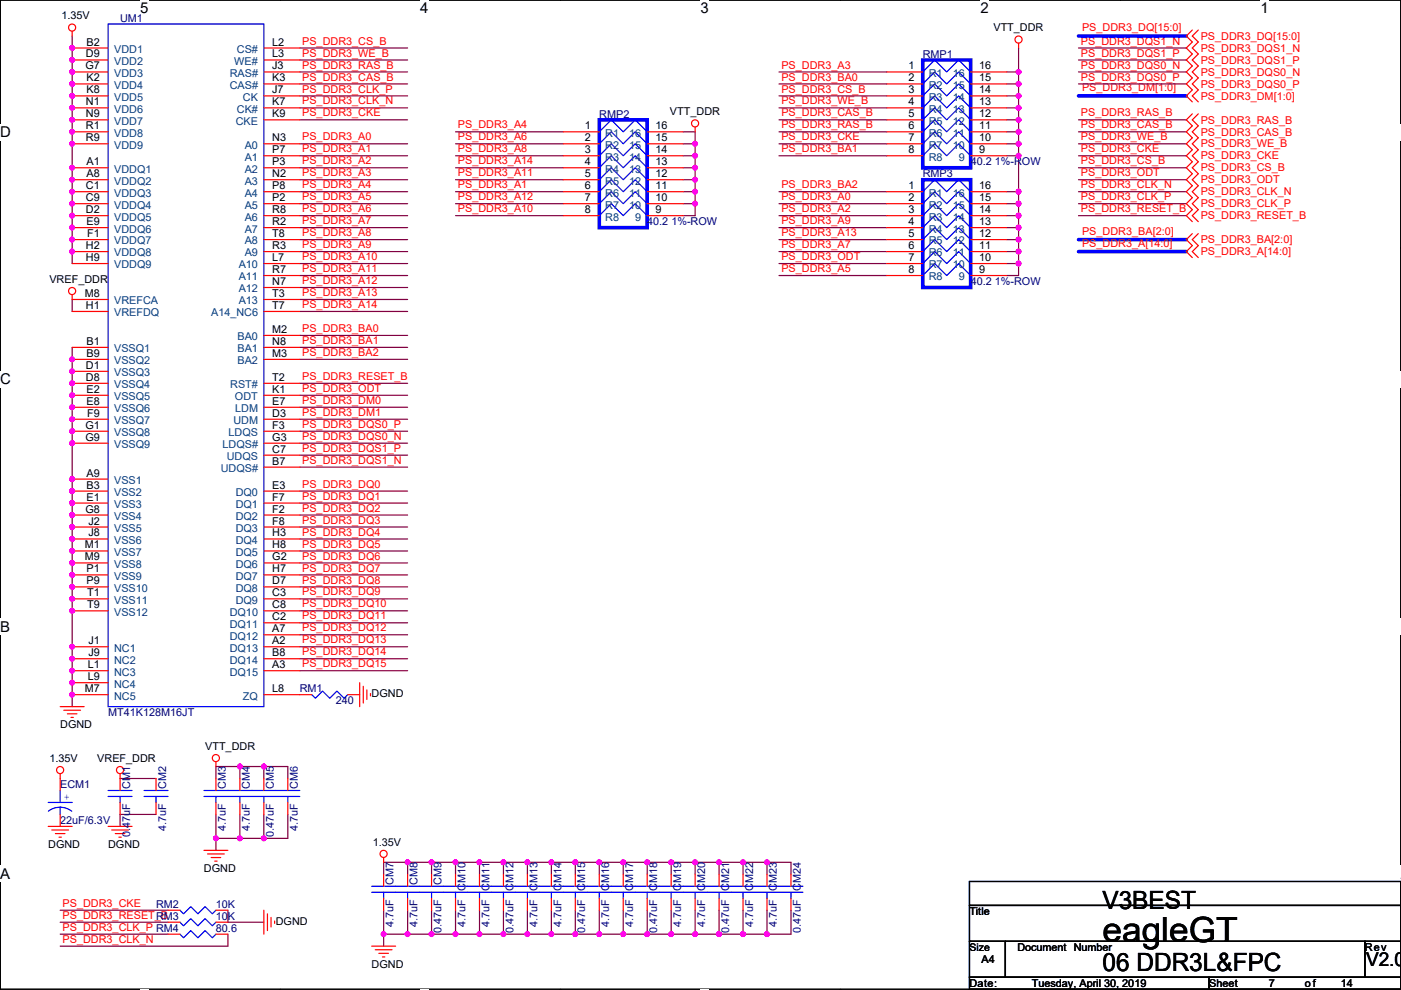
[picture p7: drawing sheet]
<svg xmlns="http://www.w3.org/2000/svg" width="297mm" height="210mm" viewBox="0 0 297 210" stroke-linecap="round" stroke-linejoin="round" font-family="sans-serif">
<path d="M.1 0h296.9v209.8h-296.9z" fill="none" stroke="#000" stroke-width=".25"/>
<g fill="#fff">
<path d="M29.7 0h1.8v3.5h-1.8z"/>
<path d="M29.7 209.8l1.8 .1z"/>
</g>
<path d="M59.4 0h.1M59.4 209.8h.1" fill="none" stroke="#000" stroke-width=".25"/>
<g fill="#fff">
<path d="M89.1 0h1.8v3.5h-1.8z"/>
<path d="M89.1 209.8l1.8 .1z"/>
</g>
<path d="M118.8 0h.1M118.8 209.8h.1" fill="none" stroke="#000" stroke-width=".25"/>
<g fill="#fff">
<path d="M148.5 0h1.8v3.5h-1.8z"/>
<path d="M148.5 209.8l1.8 .1z"/>
</g>
<path d="M178.2 0h.1M178.2 209.8h.1" fill="none" stroke="#000" stroke-width=".25"/>
<g fill="#fff">
<path d="M207.9 0h1.7v3.5h-1.7z"/>
<path d="M207.9 209.8l1.7 .1z"/>
</g>
<path d="M237.6 0h.1M237.6 209.8h.1" fill="none" stroke="#000" stroke-width=".25"/>
<g fill="#fff">
<path d="M267.3 0h1.7v3.5h-1.7z"/>
<path d="M267.3 209.8l1.7 .1z"/>
<path d="M.1 26.2h2.2v3.6h-2.2z"/>
<path d="M297 26.2v3.6z"/>
<path d="M.1 78.7h2.2v3.5h-2.2z"/>
<path d="M297 78.7v3.5z"/>
</g>
<path d="M.1 52.5h.1M297 52.5h.1" fill="none" stroke="#000" stroke-width=".25"/>
<g fill="#fff">
<path d="M.1 131.1h2.1v3.6h-2.1z"/>
<path d="M297 131.1v3.6z"/>
</g>
<path d="M.1 104.9h.1M297 104.9h.1" fill="none" stroke="#000" stroke-width=".25"/>
<g fill="#fff">
<path d="M0 183.6h2.2v3.5h-2.2z"/>
<path d="M297 183.6v3.5z"/>
</g>
<path d="M.1 157.4h.1M297 157.4h.1M205.5 199.7h7.7v7.6h-7.7zM205.5 187h91.5v5h-91.5zM205.5 192h91.5v7.7h-91.5zM213.2 199.7h76.2v7.6h-76.2zM289.4 199.7h7.6v7.6h-7.6zM205.5 207.3h50.8v2.5h-50.8zM256.3 207.3h40.7v2.5h-40.7z" fill="none" stroke="#000" stroke-width=".25"/>
<g fill="none" stroke="#800040" stroke-width=".25">
<path d="M15.3 7.6v48.3M63.6 12.7h22.8M63.6 15.3h22.8M63.6 17.8h22.8M63.6 10.2h22.8M165.2 17.8h22.8M165.2 15.3h22.8M213.4 15.3h2.6M213.4 17.8h2.6M216 15.3v2.5M216 17.8v2.5M216 10.2v5.1"/>
<path d="M228.7 10.2h22.8M228.7 12.7h22.8M228.7 17.8h22.8M228.7 15.3h22.8M63.6 30.5h22.8M63.6 33h22.8M63.6 35.6h22.8M63.6 38.1h22.8M63.6 22.9h22.8M63.6 20.3h22.8M63.6 25.4h22.8M96.6 30.5h22.8"/>
<path d="M96.6 33h22.8M96.6 35.6h22.8M96.6 38.1h22.8M96.6 28h22.8M144.8 28h2.6v2.5M144.8 30.5h2.6M144.8 33h2.6M144.8 35.6h2.6M144.8 38.1h2.6M147.4 30.5v2.5M147.4 33v2.6M147.4 35.6v2.5"/>
<path d="M147.4 38.1v2.6M165.2 33h22.8M165.2 30.5h22.8M165.2 28h22.8M165.2 25.4h22.8M165.2 22.9h22.8M165.2 20.3h22.8M213.4 20.3h2.6M213.4 22.9h2.6M213.4 25.4h2.6M213.4 28h2.6M213.4 30.5h2.6"/>
<path d="M213.4 33h2.6M216 20.3v2.6M216 22.9v2.5M216 25.4v2.6M216 28v2.5M216 30.5v2.5M216 33v7.7M228.7 25.4h22.8M228.7 28h22.8M228.7 30.5h22.8M228.7 33h22.8M228.7 35.6h22.8"/>
<path d="M228.7 38.1h22.8M63.6 53.4h22.8M63.6 55.9h22.8M63.6 58.4h22.8M63.6 40.7h22.8M63.6 43.2h22.8M63.6 45.7h22.8M63.6 48.3h22.8M63.6 50.8h22.8M96.6 40.7h22.8M96.6 43.2h22.8M96.6 45.7h22.8"/>
<path d="M144.8 40.7h2.6M144.8 43.2h2.6M147.4 40.7v2.5M147.4 43.2v2.5h-2.6M165.2 40.7h22.8M165.2 43.2h22.8M165.2 45.7h22.8M165.2 53.4h22.8M165.2 48.3h22.8M165.2 50.8h22.8M165.2 55.9h22.8M165.2 58.4h22.8"/>
<path d="M213.4 40.7h2.6M213.4 43.2h2.6M213.4 45.7h2.6M213.4 48.3h2.6M213.4 50.8h2.6M213.4 53.4h2.6M213.4 55.9h2.6M216 40.7v2.5M216 43.2v2.5M216 45.7v2.6M216 48.3v2.5M216 50.8v2.6"/>
<path d="M216 53.4v2.5M216 55.9v2.5h-2.6M228.7 40.7h22.8M228.7 43.2h22.8M228.7 45.7h22.8M15.3 73.7v76.2M15.3 63.5v2.6M63.6 61h22.8M63.6 63.5h22.8M63.6 66.1h22.8M63.6 73.7h22.8M63.6 76.2h22.8"/>
<path d="M63.6 71.1h22.8M63.6 91.5h22.8M63.6 94h22.8M63.6 83.8h22.8M63.6 86.4h22.8M63.6 88.9h22.8M63.6 96.5h22.8M63.6 99.1h22.8M63.6 81.3h22.8M63.6 104.2h22.8M63.6 106.7h22.8M63.6 109.2h22.8"/>
<path d="M63.6 111.8h22.8M63.6 114.3h22.8M63.6 116.9h22.8M63.6 119.4h22.8M63.6 129.6h22.8M63.6 132.1h22.8M63.6 134.6h22.8M63.6 121.9h22.8M63.6 137.2h22.8M63.6 139.7h22.8M63.6 124.5h22.8M63.6 127h22.8"/>
<path d="M63.6 142.3h22.8M25.5 165.1h7.6M33.1 172.7h-7.6v2.6M45.8 177.8h5.1M45.8 177.8v2.6M45.8 172.7v5.1M50.9 162.6h5M50.9 162.6h-5.1v2.5M50.9 177.8h5M50.9 162.6v2.5M50.9 172.7v5.1M55.9 162.6h5.1v2.5"/>
<path d="M55.9 162.6v2.5M55.9 172.7v5.1M61 172.7v5.1h-5.1M12.8 193.1h22.8M12.8 195.6h22.8M12.8 198.1h22.8M48.3 193.1v2.5h7.6M48.3 198.1v2.6h-35.5M81.3 198.1v2.6M81.3 193.1v5M81.3 198.1h5.1M86.4 182.9v2.5"/>
<path d="M86.4 193.1v5M86.4 182.9h-5.1v2.5M86.4 182.9h5.1M86.4 198.1h5.1M91.5 182.9h5.1M91.5 198.1h5.1M91.5 182.9v2.5M91.5 193.1v5M96.6 182.9h5.1M96.6 198.1h5.1M96.6 193.1v5M96.6 182.9v2.5"/>
<path d="M101.7 182.9h5M101.7 198.1h5M101.7 182.9v2.5M101.7 193.1v5M106.7 182.9h5.1M106.7 198.1h5.1M106.7 182.9v2.5M106.7 193.1v5M111.8 182.9h5.1M111.8 198.1h5.1M111.8 182.9v2.5M111.8 193.1v5"/>
<path d="M116.9 182.9h5.1M116.9 198.1h5.1M116.9 182.9v2.5M116.9 193.1v5M122 198.1h5.1M122 182.9v2.5M122 193.1v5M122 182.9h5.1M127.1 198.1h5M127.1 193.1v5M127.1 182.9h5M127.1 182.9v2.5"/>
<path d="M132.1 182.9h5.1M132.1 198.1h5.1M132.1 182.9v2.5M132.1 193.1v5M137.2 182.9h5.1M137.2 198.1h5.1M137.2 182.9v2.5M137.2 193.1v5M142.3 182.9h5.1M142.3 198.1h5.1M142.3 182.9v2.5M142.3 193.1v5"/>
<path d="M147.4 182.9h5.1M147.4 198.1h5.1M147.4 182.9v2.5M147.4 193.1v5M152.5 182.9v2.5M152.5 193.1v5M152.5 182.9h5M152.5 198.1h5M157.5 182.9h5.1M157.5 198.1h5.1M157.5 182.9v2.5M157.5 193.1v5"/>
<path d="M162.6 182.9h5.1v2.5M162.6 182.9v2.5M162.6 193.1v5M167.7 193.1v5h-5.1"/>
</g>
<g fill="#f0f" stroke="#f0f" stroke-width=".25">
<circle cx="15.3" cy="144.8" r=".5"/>
<circle cx="15.3" cy="142.2" r=".5"/>
<circle cx="15.3" cy="109.2" r=".5"/>
<circle cx="15.3" cy="119.4" r=".5"/>
<circle cx="15.3" cy="91.4" r=".5"/>
<circle cx="15.3" cy="88.9" r=".5"/>
<circle cx="15.3" cy="78.7" r=".5"/>
<circle cx="15.3" cy="76.2" r=".5"/>
<circle cx="15.3" cy="116.8" r=".5"/>
<circle cx="15.3" cy="81.3" r=".5"/>
<circle cx="15.3" cy="127" r=".5"/>
<circle cx="15.3" cy="139.7" r=".5"/>
<circle cx="15.3" cy="147.3" r=".5"/>
<circle cx="15.3" cy="101.6" r=".5"/>
<circle cx="15.3" cy="114.3" r=".5"/>
<circle cx="15.3" cy="111.8" r=".5"/>
<circle cx="15.3" cy="137.2" r=".5"/>
<circle cx="15.3" cy="129.5" r=".5"/>
<circle cx="15.3" cy="94" r=".5"/>
<circle cx="15.3" cy="106.7" r=".5"/>
<circle cx="15.3" cy="104.1" r=".5"/>
<circle cx="15.3" cy="124.5" r=".5"/>
<circle cx="15.3" cy="121.9" r=".5"/>
<circle cx="15.3" cy="86.4" r=".5"/>
<circle cx="15.3" cy="83.8" r=".5"/>
<circle cx="15.3" cy="10.2" r=".5"/>
<circle cx="15.3" cy="20.3" r=".5"/>
<circle cx="15.3" cy="43.2" r=".5"/>
<circle cx="15.3" cy="40.6" r=".5"/>
<circle cx="15.3" cy="48.3" r=".5"/>
<circle cx="15.3" cy="45.7" r=".5"/>
<circle cx="15.3" cy="17.8" r=".5"/>
<circle cx="15.3" cy="35.6" r=".5"/>
<circle cx="15.3" cy="30.5" r=".5"/>
<circle cx="15.3" cy="27.9" r=".5"/>
<circle cx="15.3" cy="25.4" r=".5"/>
<circle cx="15.3" cy="12.7" r=".5"/>
<circle cx="15.3" cy="38.1" r=".5"/>
<circle cx="15.3" cy="22.9" r=".5"/>
<circle cx="15.3" cy="15.2" r=".5"/>
<circle cx="86.4" cy="182.9" r=".5"/>
<circle cx="91.5" cy="182.9" r=".5"/>
<circle cx="91.5" cy="198.1" r=".5"/>
<circle cx="86.4" cy="198.1" r=".5"/>
<circle cx="81.3" cy="198.1" r=".5"/>
<circle cx="101.6" cy="182.9" r=".5"/>
<circle cx="106.7" cy="182.9" r=".5"/>
<circle cx="101.6" cy="198.1" r=".5"/>
<circle cx="96.6" cy="182.9" r=".5"/>
<circle cx="96.6" cy="198.1" r=".5"/>
<circle cx="116.9" cy="182.9" r=".5"/>
<circle cx="122" cy="182.9" r=".5"/>
<circle cx="116.9" cy="198.1" r=".5"/>
<circle cx="132.1" cy="182.9" r=".5"/>
<circle cx="137.2" cy="182.9" r=".5"/>
<circle cx="127" cy="182.9" r=".5"/>
<circle cx="137.2" cy="198.1" r=".5"/>
<circle cx="132.1" cy="198.1" r=".5"/>
<circle cx="142.3" cy="182.9" r=".5"/>
<circle cx="152.4" cy="182.9" r=".5"/>
<circle cx="147.4" cy="182.9" r=".5"/>
<circle cx="152.4" cy="198.1" r=".5"/>
<circle cx="147.4" cy="198.1" r=".5"/>
<circle cx="142.3" cy="198.1" r=".5"/>
<circle cx="162.6" cy="182.9" r=".5"/>
<circle cx="157.5" cy="182.9" r=".5"/>
<circle cx="162.6" cy="198.1" r=".5"/>
<circle cx="157.5" cy="198.1" r=".5"/>
<circle cx="111.8" cy="182.9" r=".5"/>
<circle cx="111.8" cy="198.1" r=".5"/>
<circle cx="106.7" cy="198.1" r=".5"/>
<circle cx="127" cy="198.1" r=".5"/>
<circle cx="122" cy="198.1" r=".5"/>
<circle cx="15.3" cy="53.3" r=".5"/>
<circle cx="15.3" cy="50.8" r=".5"/>
<circle cx="55.9" cy="177.8" r=".5"/>
<circle cx="50.8" cy="162.6" r=".5"/>
<circle cx="50.8" cy="177.8" r=".5"/>
<circle cx="45.8" cy="177.8" r=".5"/>
<circle cx="55.9" cy="162.6" r=".5"/>
<circle cx="147.4" cy="43.2" r=".5"/>
<circle cx="147.4" cy="40.6" r=".5"/>
<circle cx="215.9" cy="17.8" r=".5"/>
<circle cx="215.9" cy="15.2" r=".5"/>
<circle cx="215.9" cy="20.3" r=".5"/>
<circle cx="215.9" cy="27.9" r=".5"/>
<circle cx="215.9" cy="25.4" r=".5"/>
<circle cx="215.9" cy="30.5" r=".5"/>
<circle cx="215.9" cy="40.6" r=".5"/>
<circle cx="215.9" cy="33" r=".5"/>
<circle cx="215.9" cy="45.7" r=".5"/>
<circle cx="215.9" cy="43.2" r=".5"/>
<circle cx="215.9" cy="48.3" r=".5"/>
<circle cx="215.9" cy="53.3" r=".5"/>
<circle cx="215.9" cy="50.8" r=".5"/>
<circle cx="147.4" cy="30.5" r=".5"/>
<circle cx="147.4" cy="33" r=".5"/>
<circle cx="147.4" cy="35.6" r=".5"/>
<circle cx="147.4" cy="38.1" r=".5"/>
<circle cx="215.9" cy="22.9" r=".5"/>
<circle cx="215.9" cy="55.9" r=".5"/>
</g>
<path d="M195.6 12.7h10.2v22.9h-10.2zM228.7 7.6h22.8M127.1 25.4h10.1v22.9h-10.1zM195.6 38.1h10.2v22.9h-10.2zM228.7 20.3h22.8M228.7 50.8h22.8M228.7 53.4h22.8" fill="none" stroke="#00f" stroke-width=".76"/>
<g fill="none" stroke="#f00" stroke-width=".25">
<path d="M15.3 6.6v1M15.3 10.2h7.6M15.3 12.7h7.6M15.3 15.3h7.6M15.3 17.8h7.6M55.9 17.8h7.7M55.9 15.3h7.7M55.9 10.2h7.7M55.9 12.7h7.7M188 15.3h7.6M188 17.8h7.6M205.8 17.8h7.6"/>
<path d="M205.8 15.3h7.6M216 9.2v1M252.8 6.4l-1.3 1.2 1.3 1.3-1.3 1.3 1.3 1.3-1.3 1.2 1.3 1.3-1.3 1.3 1.3 1.2-1.3 1.3 1.3 1.3-1.3 1.2 1.3 1.3M254.1 6.4l-1.3 1.2 1.3 1.3-1.3 1.3 1.3 1.3-1.3 1.2 1.3 1.3-1.3 1.3 1.3 1.2-1.3 1.3 1.3 1.3-1.3 1.2 1.3 1.3M15.3 20.3h7.6M15.3 35.6h7.6M15.3 38.1h7.6M15.3 22.9h7.6M15.3 25.4h7.6M15.3 28h7.6M15.3 30.5h7.6M55.9 30.5h7.7"/>
<path d="M55.9 33h7.7M55.9 35.6h7.7M55.9 38.1h7.7M55.9 22.9h7.7M55.9 20.3h7.7M55.9 25.4h7.7M119.4 38.1h7.7M119.4 28h7.7M119.4 30.5h7.7M119.4 33h7.7M119.4 35.6h7.7M137.2 38.1h7.6"/>
<path d="M137.2 35.6h7.6M137.2 33h7.6M137.2 30.5h7.6M137.2 28h7.6M147.4 26.9v1.1M188 33h7.6M188 30.5h7.6M188 28h7.6M188 25.4h7.6M188 20.3h7.6M188 22.9h7.6M205.8 33h7.6"/>
<path d="M205.8 30.5h7.6M205.8 28h7.6M205.8 25.4h7.6M205.8 22.9h7.6M205.8 20.3h7.6M252.8 24.2l-1.3 1.2 1.3 1.3-1.3 1.3 1.3 1.2-1.3 1.3 1.3 1.3-1.3 1.2 1.3 1.3-1.3 1.3 1.3 1.3-1.3 1.2 1.3 1.3-1.3 1.3 1.3 1.2-1.3 1.3 1.3 1.3-1.3 1.2 1.3 1.3M254.1 24.2l-1.3 1.2 1.3 1.3-1.3 1.3 1.3 1.2-1.3 1.3 1.3 1.3-1.3 1.2 1.3 1.3-1.3 1.3 1.3 1.3-1.3 1.2 1.3 1.3-1.3 1.3 1.3 1.2-1.3 1.3 1.3 1.3-1.3 1.2 1.3 1.3M15.3 53.4h7.6M15.3 50.8h7.6M15.3 48.3h7.6M15.3 45.7h7.6M15.3 43.2h7.6"/>
<path d="M15.3 40.7h7.6M15.3 55.9h7.6M55.9 40.7h7.7M55.9 43.2h7.7M55.9 45.7h7.7M55.9 48.3h7.7M55.9 50.8h7.7M55.9 53.4h7.7M55.9 55.9h7.7M55.9 58.4h7.7M119.4 45.7h7.7M119.4 43.2h7.7"/>
<path d="M119.4 40.7h7.7M137.2 45.7h7.6M137.2 43.2h7.6M137.2 40.7h7.6M188 58.4h7.6M188 55.9h7.6M188 53.4h7.6M188 50.8h7.6M188 40.7h7.6M188 43.2h7.6M188 45.7h7.6M188 48.3h7.6"/>
<path d="M205.8 58.4h7.6M205.8 55.9h7.6M205.8 53.4h7.6M205.8 50.8h7.6M205.8 48.3h7.6M205.8 45.7h7.6M205.8 43.2h7.6M205.8 40.7h7.6M252.8 49.6l-1.3 1.2 1.3 1.3-1.3 1.3 1.3 1.2M254.1 49.6l-1.3 1.2 1.3 1.3-1.3 1.3 1.3 1.2M15.3 62.5v1h7.6M15.3 76.2h7.6"/>
<path d="M15.3 78.8h7.6M15.3 73.7h7.6M15.3 66.1h7.6M55.9 61h7.7M55.9 76.2h7.7M55.9 71.1h7.7M55.9 73.7h7.7M55.9 63.5h7.7M55.9 66.1h7.7M15.3 81.3h7.6M15.3 83.8h7.6M15.3 86.4h7.6"/>
<path d="M15.3 88.9h7.6M15.3 91.5h7.6M15.3 94h7.6M55.9 86.4h7.7M55.9 96.5h7.7M55.9 88.9h7.7M55.9 99.1h7.7M55.9 83.8h7.7M55.9 94h7.7M55.9 91.5h7.7M55.9 81.3h7.7M15.3 111.8h7.6"/>
<path d="M15.3 109.2h7.6M15.3 106.7h7.6M15.3 104.2h7.6M15.3 101.6h7.6M15.3 114.3h7.6M15.3 116.9h7.6M15.3 119.4h7.6M55.9 104.2h7.7M55.9 106.7h7.7M55.9 109.2h7.7M55.9 111.8h7.7M55.9 114.3h7.7"/>
<path d="M55.9 116.9h7.7M55.9 119.4h7.7M15.3 121.9h7.6M15.3 124.5h7.6M15.3 127h7.6M15.3 129.6h7.6M15.3 137.2h7.6M15.3 139.7h7.6M55.9 121.9h7.7M55.9 124.5h7.7M55.9 127h7.7M55.9 129.6h7.7"/>
<path d="M55.9 132.1h7.7M55.9 134.6h7.7M55.9 137.2h7.7M55.9 139.7h7.7M12.8 149.9h5M13.5 150.6h3.6M14.3 151.4h2M15 152.2h.6M15.3 142.3h7.6M15.3 144.8h7.6M15.3 147.3h7.6M55.9 147.3h10.2"/>
<path d="M55.9 142.3h7.7M73.7 147.3h2.6M76.3 144.8v5.1M77 145.6v3.5M77.8 146.3v2.1M78.5 147.1v.5M10.2 175.3h5.1M11 176h3.5M11.7 176.8h2.1M12.5 177.6h.5M12.8 164.1v3.6M12.8 172.7v2.6"/>
<path d="M22.9 175.3h5.1M23.7 176h3.5M24.4 176.8h2.1M25.2 177.6h.5M25.5 164.1v3.6M25.5 170.2v2.5M33.1 165.1v2.6M33.1 170.2v2.5M45.8 161.6v1M45.8 165.1v2.6M45.8 170.2v2.5M50.9 165.1v2.6"/>
<path d="M50.9 170.2v2.5M55.9 165.1v2.6M55.9 170.2v2.5M61 165.1v2.6M61 170.2v2.5M35.6 198.1h2.6M35.6 195.6h2.6M35.6 193.1h2.6M43.2 180.4h5.1M44 181.1h3.6M44.8 181.9h2M45.5 182.6h.5"/>
<path d="M45.8 198.1h2.5M45.8 195.6h2.5M45.8 193.1h2.5M55.9 193.1v5M56.7 193.8v3.6M57.5 194.6v2M58.2 195.3v.6M81.3 181.9v1M81.3 185.4v2.6M81.3 190.5v2.6M86.4 185.4v2.6M86.4 190.5v2.6"/>
<path d="M91.5 185.4v2.6M91.5 190.5v2.6M96.6 185.4v2.6M96.6 190.5v2.6M101.7 185.4v2.6M101.7 190.5v2.6M106.7 185.4v2.6M106.7 190.5v2.6M111.8 185.4v2.6M111.8 190.5v2.6M116.9 185.4v2.6M116.9 190.5v2.6"/>
<path d="M122 185.4v2.6M122 190.5v2.6M127.1 185.4v2.6M127.1 190.5v2.6M132.1 185.4v2.6M132.1 190.5v2.6M137.2 185.4v2.6M137.2 190.5v2.6M142.3 185.4v2.6M142.3 190.5v2.6M147.4 185.4v2.6M147.4 190.5v2.6"/>
<path d="M152.5 185.4v2.6M152.5 190.5v2.6M157.5 185.4v2.6M157.5 190.5v2.6M162.6 185.4v2.6M162.6 190.5v2.6M167.7 185.4v2.6M167.7 190.5v2.6M78.8 200.7h5.1M79.6 201.4h3.5M80.3 202.2h2.1M81.1 203h.5"/>
<circle cx="15.3" cy="5.8" r=".76"/>
<circle cx="215.9" cy="8.4" r=".76"/>
<circle cx="147.4" cy="26.2" r=".76"/>
<circle cx="15.3" cy="61.7" r=".76"/>
<circle cx="12.7" cy="163.3" r=".76"/>
<circle cx="25.4" cy="163.3" r=".76"/>
<circle cx="45.8" cy="160.8" r=".76"/>
<circle cx="81.3" cy="181.1" r=".76"/>
</g>
<g fill="none" stroke="#00f" stroke-width=".25">
<path d="M22.9 5.1h33v144.8h-33zM195.6 15.3l2.6-2.6 2.5 2.6 2.6-2.6 2.5 2.6M195.6 17.8l2.6-2.5 2.5 2.5 2.6-2.5 2.5 2.5M127.1 28l2.5-2.6 2.5 2.6 2.6-2.6 2.5 2.6M127.1 30.5l2.5-2.5 2.5 2.5 2.6-2.5 2.5 2.5M127.1 33l2.5-2.5 2.5 2.5 2.6-2.5 2.5 2.5M127.1 35.6l2.5-2.6 2.5 2.6 2.6-2.6 2.5 2.6M127.1 38.1l2.5-2.5 2.5 2.5 2.6-2.5 2.5 2.5M195.6 20.3l2.6-2.5 2.5 2.5 2.6-2.5 2.5 2.5M195.6 22.9l2.6-2.6 2.5 2.6 2.6-2.6 2.5 2.6M195.6 25.4l2.6-2.5 2.5 2.5 2.6-2.5 2.5 2.5M195.6 28l2.6-2.6 2.5 2.6 2.6-2.6 2.5 2.6"/>
<path d="M195.6 30.5l2.6-2.5 2.5 2.5 2.6-2.5 2.5 2.5M195.6 33l2.6-2.5 2.5 2.5 2.6-2.5 2.5 2.5M127.1 40.7l2.5-2.6 2.5 2.6 2.6-2.6 2.5 2.6M127.1 43.2l2.5-2.5 2.5 2.5 2.6-2.5 2.5 2.5M137.2 45.7l-2.5-2.5-2.6 2.5-2.5-2.5-2.5 2.5M195.6 40.7l2.6-2.6 2.5 2.6 2.6-2.6 2.5 2.6M195.6 43.2l2.6-2.5 2.5 2.5 2.6-2.5 2.5 2.5M195.6 45.7l2.6-2.5 2.5 2.5 2.6-2.5 2.5 2.5M195.6 48.3l2.6-2.6 2.5 2.6 2.6-2.6 2.5 2.6M195.6 50.8l2.6-2.5 2.5 2.5 2.6-2.5 2.5 2.5M195.6 53.4l2.6-2.6 2.5 2.6 2.6-2.6 2.5 2.6M195.6 55.9l2.6-2.5 2.5 2.5 2.6-2.5 2.5 2.5"/>
<path d="M195.6 58.4l2.6-2.5 2.5 2.5 2.6-2.5 2.5 2.5M66.1 147.3l.8 .8 1.5-1.5 1.5 1.5 1.5-1.5 1.6 1.5 .7-.8M10.2 170.2h5.1M10.3 172l1.4-.7 1.1-.1 1.5 .3 .9 .6M12.8 171.2v1.5M12.8 167.7v2.5M22.9 167.7h5.1M22.9 168.9h5.1M25.5 168.9v1.3M30.5 167.7h5.1M30.5 168.9h5.1M33.1 168.9v1.3"/>
<path d="M43.2 167.7h20.4M43.2 168.9h20.4M45.8 168.9v1.3M50.9 168.9v1.3M55.9 168.9v1.3M61 168.9v1.3M38.2 198.1l.7 .8 1.5-1.5 1.6 1.5 1.5-1.5 1.5 1.5 .8-.8M38.2 195.6l.7 .8 1.5-1.6 1.6 1.6 1.5-1.6 1.5 1.6 .8-.8M38.2 193.1l.7 .7 1.5-1.5 1.6 1.5 1.5-1.5 1.5 1.5 .8-.7M78.8 188h91.4M78.8 189.3h91.4M81.3 189.3v1.2"/>
<path d="M86.4 189.3v1.2M91.5 189.3v1.2M96.6 189.3v1.2M101.7 189.3v1.2M106.7 189.3v1.2M111.8 189.3v1.2M116.9 189.3v1.2M122 189.3v1.2M127.1 189.3v1.2M132.1 189.3v1.2M137.2 189.3v1.2M142.3 189.3v1.2"/>
<path d="M147.4 189.3v1.2M152.5 189.3v1.2M157.5 189.3v1.2M162.6 189.3v1.2M167.7 189.3v1.2"/>
</g>
<text font-size="7.4" x="233.7" y="199.7">eagleGT</text>
<g font-size="5.3">
<text x="233.7" y="192.7">V3BEST</text>
<text x="233.7" y="206">06 DDR3L&amp;FPC</text>
</g>
<text font-size="4.1" x="289.6" y="204.8">V2.0</text>
<g font-size="3.2">
<text x="29.7" y="2.8">5</text>
<text x="89.1" y="2.8">4</text>
<text x="148.5" y="2.8">3</text>
<text x="207.9" y="2.8">2</text>
<text x="267.3" y="2.8">1</text>
<text x=".1" y="29.1">D</text>
<text x=".1" y="81.5">C</text>
<text x=".1" y="134">B</text>
<text x=".1" y="186.4">A</text>
<text x="297" y="186.4">A</text>
</g>
<g font-size="2.3">
<text x="13" y="4.1">1.35V</text>
<text x="18.3" y="9.7">B2</text>
<text x="57.7" y="9.7">L2</text>
<text x="210.6" y="6.6">VTT_DDR</text>
<text x="18.1" y="14.7">G7</text>
<text x="18.2" y="12.2">D9</text>
<text x="18.3" y="17.3">K2</text>
<text x="57.7" y="17.3">K3</text>
<text x="57.7" y="14.7">J3</text>
<text x="57.7" y="12.2">L3</text>
<text x="192.6" y="14.7">1</text>
<text x="192.6" y="17.3">2</text>
<text x="207.6" y="17.3">15</text>
<text x="207.6" y="14.7">16</text>
<text x="18.2" y="22.4">N1</text>
<text x="18.3" y="19.8">K8</text>
<text x="57.7" y="19.8">J7</text>
<text x="57.7" y="22.4">K7</text>
<text x="192.6" y="19.8">3</text>
<text x="192.6" y="22.4">4</text>
<text x="207.6" y="22.4">13</text>
<text x="207.6" y="19.8">14</text>
<text x="18.2" y="24.9">N9</text>
<text x="18.2" y="27.4">R1</text>
<text x="18.2" y="30">R9</text>
<text x="57.7" y="30">N3</text>
<text x="57.7" y="24.9">K9</text>
<text x="124" y="27.4">1</text>
<text x="124" y="30">2</text>
<text x="139" y="30">15</text>
<text x="139" y="27.4">16</text>
<text x="142" y="24.4">VTT_DDR</text>
<text x="192.6" y="30">7</text>
<text x="192.6" y="27.4">6</text>
<text x="192.6" y="24.9">5</text>
<text x="207.6" y="30">10</text>
<text x="207.6" y="27.4">11</text>
<text x="207.6" y="24.9">12</text>
<text x="18.3" y="35.1">A1</text>
<text x="57.7" y="32.5">P7</text>
<text x="57.7" y="35.1">P3</text>
<text x="124" y="32.5">3</text>
<text x="124" y="35.1">4</text>
<text x="139" y="35.1">13</text>
<text x="139" y="32.5">14</text>
<text x="192.6" y="32.5">8</text>
<text x="207.6" y="32.5">9</text>
<text x="18.2" y="40.1">C1</text>
<text x="18.3" y="37.6">A8</text>
<text x="57.7" y="37.6">N2</text>
<text x="57.7" y="40.1">P8</text>
<text x="124" y="40.1">6</text>
<text x="124" y="37.6">5</text>
<text x="139" y="40.1">11</text>
<text x="139" y="37.6">12</text>
<text x="192.6" y="40.1">1</text>
<text x="207.6" y="40.1">16</text>
<text x="18.2" y="45.2">D2</text>
<text x="18.2" y="42.7">C9</text>
<text x="18.3" y="47.8">E9</text>
<text x="57.7" y="42.7">P2</text>
<text x="57.7" y="45.2">R8</text>
<text x="57.7" y="47.8">R2</text>
<text x="124" y="45.2">8</text>
<text x="124" y="42.7">7</text>
<text x="139" y="45.2">9</text>
<text x="139" y="42.7">10</text>
<text x="192.6" y="42.7">2</text>
<text x="192.6" y="45.2">3</text>
<text x="192.6" y="47.8">4</text>
<text x="207.6" y="47.8">13</text>
<text x="207.6" y="45.2">14</text>
<text x="207.6" y="42.7">15</text>
<text x="18.2" y="52.8">H2</text>
<text x="18.5" y="50.3">F1</text>
<text x="57.7" y="50.3">T8</text>
<text x="57.7" y="52.8">R3</text>
<text x="192.6" y="52.8">6</text>
<text x="192.6" y="50.3">5</text>
<text x="207.6" y="52.8">11</text>
<text x="207.6" y="50.3">12</text>
<text x="10.5" y="60">VREF_DDR</text>
<text x="18.2" y="55.4">H9</text>
<text x="57.7" y="55.4">L7</text>
<text x="57.7" y="57.9">R7</text>
<text x="192.6" y="57.9">8</text>
<text x="192.6" y="55.4">7</text>
<text x="207.6" y="57.9">9</text>
<text x="207.6" y="55.4">10</text>
<text x="18" y="63">M8</text>
<text x="18.2" y="65.5">H1</text>
<text x="57.7" y="65.5">T7</text>
<text x="57.7" y="60.5">N7</text>
<text x="57.7" y="63">T3</text>
<text x="57.7" y="70.6">M2</text>
<text x="18.3" y="75.7">B9</text>
<text x="18.3" y="73.2">B1</text>
<text x="57.7" y="75.7">M3</text>
<text x="57.7" y="73.2">N8</text>
<text x="18.2" y="78.2">D1</text>
<text x="18.2" y="80.8">D8</text>
<text x="18.3" y="83.3">E2</text>
<text x="57.7" y="80.8">T2</text>
<text x="57.7" y="83.3">K1</text>
<text x="18.3" y="85.9">E8</text>
<text x="18.5" y="88.4">F9</text>
<text x="57.7" y="85.9">E7</text>
<text x="57.7" y="88.4">D3</text>
<text x="18.1" y="90.9">G1</text>
<text x="18.1" y="93.5">G9</text>
<text x="57.7" y="93.5">G3</text>
<text x="57.7" y="90.9">F3</text>
<text x="18.3" y="101.1">A9</text>
<text x="57.7" y="96">C7</text>
<text x="57.7" y="98.6">B7</text>
<text x="18.3" y="106.2">E1</text>
<text x="18.3" y="103.6">B3</text>
<text x="57.7" y="103.6">E3</text>
<text x="57.7" y="106.2">F7</text>
<text x="18.1" y="108.7">G8</text>
<text x="18.7" y="111.3">J2</text>
<text x="18.7" y="113.8">J8</text>
<text x="57.7" y="108.7">F2</text>
<text x="57.7" y="111.3">F8</text>
<text x="57.7" y="113.8">H3</text>
<text x="18" y="116.3">M1</text>
<text x="18" y="118.9">M9</text>
<text x="57.7" y="116.3">H8</text>
<text x="57.7" y="118.9">G2</text>
<text x="18.3" y="121.4">P1</text>
<text x="18.3" y="124">P9</text>
<text x="57.7" y="121.4">H7</text>
<text x="57.7" y="124">D7</text>
<text x="18.5" y="126.5">T1</text>
<text x="18.5" y="129">T9</text>
<text x="57.7" y="129">C8</text>
<text x="57.7" y="131.6">C2</text>
<text x="57.7" y="126.5">C3</text>
<text x="18.7" y="136.7">J1</text>
<text x="57.7" y="134.1">A7</text>
<text x="57.7" y="136.7">A2</text>
<text x="18.6" y="141.7">L1</text>
<text x="18.7" y="139.2">J9</text>
<text x="57.7" y="139.2">B8</text>
<text x="57.7" y="141.7">A3</text>
<text x="18" y="146.8">M7</text>
<text x="18.6" y="144.3">L9</text>
<text x="57.7" y="146.8">L8</text>
<text x="78.8" y="147.9">DGND</text>
<text x="12.8" y="154.5">DGND</text>
<text x="10.5" y="161.6">1.35V</text>
<text x="20.6" y="161.6">VREF_DDR</text>
<text x="43.5" y="159">VTT_DDR</text>
<text x="10.2" y="179.9">DGND</text>
<text x="22.9" y="179.9">DGND</text>
<text x="79.1" y="179.4">1.35V</text>
<text x="43.2" y="185">DGND</text>
<text x="58.5" y="196.1">DGND</text>
<text x="205.5" y="194.1">Title</text>
<text x="215.7" y="201.7">Document Number</text>
<text x="289.4" y="201.7">Rev</text>
<text x="78.8" y="205.3">DGND</text>
<text x="205.5" y="209.3">Date:</text>
<text x="208.1" y="204.3">A4</text>
<text x="218.8" y="209.3">Tuesday, April 30, 2019</text>
<text x="256.3" y="209.3">Sheet</text>
<text x="269" y="209.3">7</text>
<text x="276.7" y="209.3">of</text>
<text x="284.3" y="209.3">14</text>
</g>
<g font-size="2.3" fill="#000080">
<text x="25.5" y="4.6">UM1</text>
<text x="195.6" y="12.2">RMP1</text>
<text x="127.1" y="24.9">RMP2</text>
<text x="205.8" y="35.1">40.2 1%-ROW</text>
<text x="195.6" y="37.6">RMP3</text>
<text x="137.2" y="47.8">40.2 1%-ROW</text>
<text x="205.8" y="60.5">40.2 1%-ROW</text>
<text x="63.6" y="146.9">RM1</text>
<text x="71.2" y="149.4">240</text>
<text x="22.9" y="151.9">MT41K128M16JT</text>
<text x="12.8" y="167.2">ECM1</text>
<text x="27.6" y="167.4" transform="rotate(-90 27.6 167.4)">CM1</text>
<text x="35.2" y="167.4" transform="rotate(-90 35.2 167.4)">CM2</text>
<text x="47.9" y="167.4" transform="rotate(-90 47.9 167.4)">CM3</text>
<text x="53" y="167.4" transform="rotate(-90 53 167.4)">CM4</text>
<text x="58.1" y="167.4" transform="rotate(-90 58.1 167.4)">CM5</text>
<text x="63.1" y="167.4" transform="rotate(-90 63.1 167.4)">CM6</text>
<text x="12.8" y="174.8">22uF/6.3V</text>
<text x="27.6" y="177.6" transform="rotate(-90 27.6 177.6)">0.47uF</text>
<text x="35.2" y="176.3" transform="rotate(-90 35.2 176.3)">4.7uF</text>
<text x="47.9" y="176.3" transform="rotate(-90 47.9 176.3)">4.7uF</text>
<text x="53" y="176.3" transform="rotate(-90 53 176.3)">4.7uF</text>
<text x="58.1" y="177.6" transform="rotate(-90 58.1 177.6)">0.47uF</text>
<text x="63.1" y="176.3" transform="rotate(-90 63.1 176.3)">4.7uF</text>
<text x="83.5" y="187.7" transform="rotate(-90 83.5 187.7)">CM7</text>
<text x="88.5" y="187.7" transform="rotate(-90 88.5 187.7)">CM8</text>
<text x="93.6" y="187.7" transform="rotate(-90 93.6 187.7)">CM9</text>
<text x="98.7" y="189" transform="rotate(-90 98.7 189)">CM10</text>
<text x="103.8" y="189" transform="rotate(-90 103.8 189)">CM11</text>
<text x="108.9" y="189" transform="rotate(-90 108.9 189)">CM12</text>
<text x="113.9" y="189" transform="rotate(-90 113.9 189)">CM13</text>
<text x="119" y="189" transform="rotate(-90 119 189)">CM14</text>
<text x="124.1" y="189" transform="rotate(-90 124.1 189)">CM15</text>
<text x="129.2" y="189" transform="rotate(-90 129.2 189)">CM16</text>
<text x="134.3" y="189" transform="rotate(-90 134.3 189)">CM17</text>
<text x="139.3" y="189" transform="rotate(-90 139.3 189)">CM18</text>
<text x="144.4" y="189" transform="rotate(-90 144.4 189)">CM19</text>
<text x="149.5" y="189" transform="rotate(-90 149.5 189)">CM20</text>
<text x="154.6" y="189" transform="rotate(-90 154.6 189)">CM21</text>
<text x="159.7" y="189" transform="rotate(-90 159.7 189)">CM22</text>
<text x="164.7" y="189" transform="rotate(-90 164.7 189)">CM23</text>
<text x="169.8" y="189" transform="rotate(-90 169.8 189)">CM24</text>
<text x="33.1" y="195.1">RM3</text>
<text x="33.1" y="192.6">RM2</text>
<text x="45.8" y="197.7">80.6</text>
<text x="45.8" y="195.1">10K</text>
<text x="45.8" y="192.6">10K</text>
<text x="83.5" y="196.6" transform="rotate(-90 83.5 196.6)">4.7uF</text>
<text x="88.5" y="196.6" transform="rotate(-90 88.5 196.6)">4.7uF</text>
<text x="93.6" y="197.9" transform="rotate(-90 93.6 197.9)">0.47uF</text>
<text x="98.7" y="196.6" transform="rotate(-90 98.7 196.6)">4.7uF</text>
<text x="103.8" y="196.6" transform="rotate(-90 103.8 196.6)">4.7uF</text>
<text x="108.9" y="197.9" transform="rotate(-90 108.9 197.9)">0.47uF</text>
<text x="113.9" y="196.6" transform="rotate(-90 113.9 196.6)">4.7uF</text>
<text x="119" y="196.6" transform="rotate(-90 119 196.6)">4.7uF</text>
<text x="124.1" y="197.9" transform="rotate(-90 124.1 197.9)">0.47uF</text>
<text x="129.2" y="196.6" transform="rotate(-90 129.2 196.6)">4.7uF</text>
<text x="134.3" y="196.6" transform="rotate(-90 134.3 196.6)">4.7uF</text>
<text x="139.3" y="197.9" transform="rotate(-90 139.3 197.9)">0.47uF</text>
<text x="144.4" y="196.6" transform="rotate(-90 144.4 196.6)">4.7uF</text>
<text x="149.5" y="196.6" transform="rotate(-90 149.5 196.6)">4.7uF</text>
<text x="154.6" y="197.9" transform="rotate(-90 154.6 197.9)">0.47uF</text>
<text x="159.7" y="196.6" transform="rotate(-90 159.7 196.6)">4.7uF</text>
<text x="164.7" y="196.6" transform="rotate(-90 164.7 196.6)">4.7uF</text>
<text x="169.8" y="197.9" transform="rotate(-90 169.8 197.9)">0.47uF</text>
</g>
<g font-size="2.3" fill="#004080">
<text x="24.2" y="11.2">VDD1</text>
<text x="50.2" y="11.2">CS#</text>
<text x="24.2" y="13.8">VDD2</text>
<text x="24.2" y="16.3">VDD3</text>
<text x="48.7" y="16.3">RAS#</text>
<text x="49.7" y="13.8">WE#</text>
<text x="196.9" y="16.3">R1</text>
<text x="202" y="16.3">16</text>
<text x="24.2" y="18.8">VDD4</text>
<text x="24.2" y="21.4">VDD5</text>
<text x="24.2" y="23.9">VDD6</text>
<text x="48.7" y="18.8">CAS#</text>
<text x="50.2" y="23.9">CK#</text>
<text x="51.5" y="21.4">CK</text>
<text x="196.9" y="18.8">R2</text>
<text x="196.9" y="21.4">R3</text>
<text x="196.9" y="23.9">R4</text>
<text x="202" y="23.9">13</text>
<text x="202" y="21.4">14</text>
<text x="202" y="18.8">15</text>
<text x="24.2" y="26.5">VDD7</text>
<text x="24.2" y="29">VDD8</text>
<text x="50" y="26.5">CKE</text>
<text x="128.3" y="29">R1</text>
<text x="133.4" y="29">16</text>
<text x="196.9" y="29">R6</text>
<text x="196.9" y="26.5">R5</text>
<text x="202" y="29">11</text>
<text x="202" y="26.5">12</text>
<text x="24.2" y="31.5">VDD9</text>
<text x="51.9" y="31.5">A0</text>
<text x="51.9" y="34.1">A1</text>
<text x="128.3" y="31.5">R2</text>
<text x="128.3" y="34.1">R3</text>
<text x="133.4" y="34.1">14</text>
<text x="133.4" y="31.5">15</text>
<text x="196.9" y="34.1">R8</text>
<text x="196.9" y="31.5">R7</text>
<text x="202" y="31.5">10</text>
<text x="203.3" y="34.1">9</text>
<text x="24.2" y="41.7">VDDQ3</text>
<text x="24.2" y="36.6">VDDQ1</text>
<text x="24.2" y="39.2">VDDQ2</text>
<text x="51.9" y="36.6">A2</text>
<text x="51.9" y="39.2">A3</text>
<text x="51.9" y="41.7">A4</text>
<text x="128.3" y="41.7">R6</text>
<text x="128.3" y="39.2">R5</text>
<text x="128.3" y="36.6">R4</text>
<text x="133.4" y="41.7">11</text>
<text x="133.4" y="39.2">12</text>
<text x="133.4" y="36.6">13</text>
<text x="196.9" y="41.7">R1</text>
<text x="202" y="41.7">16</text>
<text x="24.2" y="46.8">VDDQ5</text>
<text x="24.2" y="44.2">VDDQ4</text>
<text x="51.9" y="44.2">A5</text>
<text x="51.9" y="46.8">A6</text>
<text x="128.3" y="46.8">R8</text>
<text x="128.3" y="44.2">R7</text>
<text x="133.4" y="44.2">10</text>
<text x="134.7" y="46.8">9</text>
<text x="196.9" y="44.2">R2</text>
<text x="196.9" y="46.8">R3</text>
<text x="202" y="46.8">14</text>
<text x="202" y="44.2">15</text>
<text x="24.2" y="51.9">VDDQ7</text>
<text x="24.2" y="49.3">VDDQ6</text>
<text x="51.9" y="49.3">A7</text>
<text x="51.9" y="51.9">A8</text>
<text x="196.9" y="51.9">R5</text>
<text x="196.9" y="49.3">R4</text>
<text x="202" y="51.9">12</text>
<text x="202" y="49.3">13</text>
<text x="24.2" y="54.4">VDDQ8</text>
<text x="24.2" y="56.9">VDDQ9</text>
<text x="50.6" y="56.9">A10</text>
<text x="50.6" y="59.5">A11</text>
<text x="51.9" y="54.4">A9</text>
<text x="196.9" y="59.5">R8</text>
<text x="196.9" y="56.9">R7</text>
<text x="196.9" y="54.4">R6</text>
<text x="202" y="56.9">10</text>
<text x="202" y="54.4">11</text>
<text x="203.3" y="59.5">9</text>
<text x="24.2" y="64.6">VREFCA</text>
<text x="50.6" y="62">A12</text>
<text x="50.6" y="64.6">A13</text>
<text x="24.2" y="67.1">VREFDQ</text>
<text x="44.8" y="67.1">A14_NC6</text>
<text x="24.2" y="77.3">VSSQ2</text>
<text x="24.2" y="74.7">VSSQ1</text>
<text x="50.4" y="77.3">BA2</text>
<text x="50.4" y="72.2">BA0</text>
<text x="50.4" y="74.7">BA1</text>
<text x="24.2" y="79.8">VSSQ3</text>
<text x="24.2" y="82.3">VSSQ4</text>
<text x="48.8" y="82.3">RST#</text>
<text x="24.2" y="84.9">VSSQ5</text>
<text x="24.2" y="87.4">VSSQ6</text>
<text x="24.2" y="90">VSSQ7</text>
<text x="49.5" y="90">UDM</text>
<text x="49.8" y="84.9">ODT</text>
<text x="49.9" y="87.4">LDM</text>
<text x="24.2" y="92.5">VSSQ8</text>
<text x="24.2" y="95">VSSQ9</text>
<text x="47.2" y="95">LDQS#</text>
<text x="48.4" y="92.5">LDQS</text>
<text x="46.8" y="100.1">UDQS#</text>
<text x="48.1" y="97.6">UDQS</text>
<text x="24.2" y="107.7">VSS3</text>
<text x="24.2" y="105.2">VSS2</text>
<text x="24.2" y="102.7">VSS1</text>
<text x="50" y="105.2">DQ0</text>
<text x="50" y="107.7">DQ1</text>
<text x="24.2" y="112.8">VSS5</text>
<text x="24.2" y="110.3">VSS4</text>
<text x="50" y="110.3">DQ2</text>
<text x="50" y="112.8">DQ3</text>
<text x="24.2" y="115.4">VSS6</text>
<text x="24.2" y="117.9">VSS7</text>
<text x="50" y="115.4">DQ4</text>
<text x="50" y="117.9">DQ5</text>
<text x="24.2" y="120.4">VSS8</text>
<text x="24.2" y="123">VSS9</text>
<text x="24.2" y="125.5">VSS10</text>
<text x="50" y="120.4">DQ6</text>
<text x="50" y="123">DQ7</text>
<text x="50" y="125.5">DQ8</text>
<text x="24.2" y="128.1">VSS11</text>
<text x="24.2" y="130.6">VSS12</text>
<text x="48.7" y="130.6">DQ10</text>
<text x="50" y="128.1">DQ9</text>
<text x="48.7" y="133.1">DQ11</text>
<text x="48.7" y="135.7">DQ12</text>
<text x="24.2" y="138.2">NC1</text>
<text x="24.2" y="140.8">NC2</text>
<text x="24.2" y="143.3">NC3</text>
<text x="48.7" y="138.2">DQ13</text>
<text x="48.7" y="140.8">DQ14</text>
<text x="48.7" y="143.3">DQ15</text>
<text x="24.2" y="145.8">NC4</text>
<text x="24.2" y="148.4">NC5</text>
<text x="51.5" y="148.4">ZQ</text>
</g>
<g font-size="2.3" fill="#f00">
<text x="64.1" y="9.5">PS_DDR3_CS_B</text>
<text x="229.2" y="9.5">PS_DDR3_DQS1_N</text>
<text x="229.4" y="6.7">PS_DDR3_DQ[15:0]</text>
<text x="254.6" y="11">PS_DDR3_DQS1_N</text>
<text x="254.6" y="8.4">PS_DDR3_DQ[15:0]</text>
<text x="64.1" y="12">PS_DDR3_WE_B</text>
<text x="64.1" y="14.5">PS_DDR3_RAS_B</text>
<text x="64.1" y="17.1">PS_DDR3_CAS_B</text>
<text x="165.7" y="17.1">PS_DDR3_BA0</text>
<text x="165.7" y="14.5">PS_DDR3_A3</text>
<text x="229.2" y="12">PS_DDR3_DQS1_P</text>
<text x="229.2" y="17.1">PS_DDR3_DQS0_P</text>
<text x="229.2" y="14.5">PS_DDR3_DQS0_N</text>
<text x="254.6" y="13.5">PS_DDR3_DQS1_P</text>
<text x="254.6" y="16">PS_DDR3_DQS0_N</text>
<text x="64.1" y="22.2">PS_DDR3_CLK_N</text>
<text x="64.1" y="19.6">PS_DDR3_CLK_P</text>
<text x="165.7" y="22.2">PS_DDR3_WE_B</text>
<text x="165.7" y="19.6">PS_DDR3_CS_B</text>
<text x="229.4" y="19.4">PS_DDR3_DM[1:0]</text>
<text x="254.6" y="21.1">PS_DDR3_DM[1:0]</text>
<text x="254.6" y="18.6">PS_DDR3_DQS0_P</text>
<text x="64.1" y="29.8">PS_DDR3_A0</text>
<text x="64.1" y="24.7">PS_DDR3_CKE</text>
<text x="97.1" y="29.8">PS_DDR3_A6</text>
<text x="97.1" y="27.2">PS_DDR3_A4</text>
<text x="165.7" y="29.8">PS_DDR3_CKE</text>
<text x="165.7" y="27.2">PS_DDR3_RAS_B</text>
<text x="165.7" y="24.7">PS_DDR3_CAS_B</text>
<text x="229.2" y="24.7">PS_DDR3_RAS_B</text>
<text x="229.2" y="27.2">PS_DDR3_CAS_B</text>
<text x="229.2" y="29.8">PS_DDR3_WE_B</text>
<text x="254.6" y="26.2">PS_DDR3_RAS_B</text>
<text x="254.6" y="28.7">PS_DDR3_CAS_B</text>
<text x="64.1" y="32.3">PS_DDR3_A1</text>
<text x="64.1" y="34.9">PS_DDR3_A2</text>
<text x="97.1" y="32.3">PS_DDR3_A8</text>
<text x="97.1" y="34.9">PS_DDR3_A14</text>
<text x="165.7" y="32.3">PS_DDR3_BA1</text>
<text x="229.2" y="32.3">PS_DDR3_CKE</text>
<text x="229.2" y="34.9">PS_DDR3_CS_B</text>
<text x="254.6" y="31.3">PS_DDR3_WE_B</text>
<text x="254.6" y="33.8">PS_DDR3_CKE</text>
<text x="64.1" y="37.4">PS_DDR3_A3</text>
<text x="64.1" y="39.9">PS_DDR3_A4</text>
<text x="97.1" y="37.4">PS_DDR3_A11</text>
<text x="97.1" y="39.9">PS_DDR3_A1</text>
<text x="165.7" y="39.9">PS_DDR3_BA2</text>
<text x="229.2" y="37.4">PS_DDR3_ODT</text>
<text x="229.2" y="39.9">PS_DDR3_CLK_N</text>
<text x="254.6" y="36.4">PS_DDR3_CS_B</text>
<text x="254.6" y="38.9">PS_DDR3_ODT</text>
<text x="254.6" y="41.4">PS_DDR3_CLK_N</text>
<text x="64.1" y="42.5">PS_DDR3_A5</text>
<text x="64.1" y="45">PS_DDR3_A6</text>
<text x="64.1" y="47.6">PS_DDR3_A7</text>
<text x="97.1" y="42.5">PS_DDR3_A12</text>
<text x="97.1" y="45">PS_DDR3_A10</text>
<text x="165.7" y="42.5">PS_DDR3_A0</text>
<text x="165.7" y="45">PS_DDR3_A2</text>
<text x="165.7" y="47.6">PS_DDR3_A9</text>
<text x="229.2" y="42.5">PS_DDR3_CLK_P</text>
<text x="229.2" y="45">PS_DDR3_RESET_B</text>
<text x="254.6" y="44">PS_DDR3_CLK_P</text>
<text x="254.6" y="46.5">PS_DDR3_RESET_B</text>
<text x="64.1" y="52.6">PS_DDR3_A9</text>
<text x="64.1" y="50.1">PS_DDR3_A8</text>
<text x="165.7" y="52.6">PS_DDR3_A7</text>
<text x="165.7" y="50.1">PS_DDR3_A13</text>
<text x="229.4" y="49.8">PS_DDR3_BA[2:0]</text>
<text x="229.4" y="52.4">PS_DDR3_A[14:0]</text>
<text x="254.6" y="51.6">PS_DDR3_BA[2:0]</text>
<text x="64.1" y="55.2">PS_DDR3_A10</text>
<text x="64.1" y="57.7">PS_DDR3_A11</text>
<text x="165.7" y="55.2">PS_DDR3_ODT</text>
<text x="165.7" y="57.7">PS_DDR3_A5</text>
<text x="254.6" y="54.1">PS_DDR3_A[14:0]</text>
<text x="64.1" y="60.3">PS_DDR3_A12</text>
<text x="64.1" y="62.8">PS_DDR3_A13</text>
<text x="64.1" y="65.3">PS_DDR3_A14</text>
<text x="64.1" y="70.4">PS_DDR3_BA0</text>
<text x="64.1" y="73">PS_DDR3_BA1</text>
<text x="64.1" y="75.5">PS_DDR3_BA2</text>
<text x="64.1" y="83.1">PS_DDR3_ODT</text>
<text x="64.1" y="80.6">PS_DDR3_RESET_B</text>
<text x="64.1" y="85.7">PS_DDR3_DM0</text>
<text x="64.1" y="88.2">PS_DDR3_DM1</text>
<text x="64.1" y="90.7">PS_DDR3_DQS0_P</text>
<text x="64.1" y="93.3">PS_DDR3_DQS0_N</text>
<text x="64.1" y="95.8">PS_DDR3_DQS1_P</text>
<text x="64.1" y="98.4">PS_DDR3_DQS1_N</text>
<text x="64.1" y="103.4">PS_DDR3_DQ0</text>
<text x="64.1" y="106">PS_DDR3_DQ1</text>
<text x="64.1" y="108.5">PS_DDR3_DQ2</text>
<text x="64.1" y="111.1">PS_DDR3_DQ3</text>
<text x="64.1" y="113.6">PS_DDR3_DQ4</text>
<text x="64.1" y="116.1">PS_DDR3_DQ5</text>
<text x="64.1" y="118.7">PS_DDR3_DQ6</text>
<text x="64.1" y="121.2">PS_DDR3_DQ7</text>
<text x="64.1" y="123.8">PS_DDR3_DQ8</text>
<text x="64.1" y="128.8">PS_DDR3_DQ10</text>
<text x="64.1" y="131.4">PS_DDR3_DQ11</text>
<text x="64.1" y="126.3">PS_DDR3_DQ9</text>
<text x="64.1" y="133.9">PS_DDR3_DQ12</text>
<text x="64.1" y="136.5">PS_DDR3_DQ13</text>
<text x="64.1" y="139">PS_DDR3_DQ14</text>
<text x="64.1" y="141.5">PS_DDR3_DQ15</text>
<text x="13.3" y="192.3">PS_DDR3_CKE</text>
<text x="13.3" y="194.9">PS_DDR3_RESET_B</text>
<text x="13.3" y="197.4">PS_DDR3_CLK_P RM4</text>
<text x="13.3" y="200">PS_DDR3_CLK_N</text>
</g>
<text font-size="2.2" x="205.5" y="201.7">Size</text>
<text font-size="2.1" fill="#00f" x="13.5" y="169.6">+</text>
</svg>
